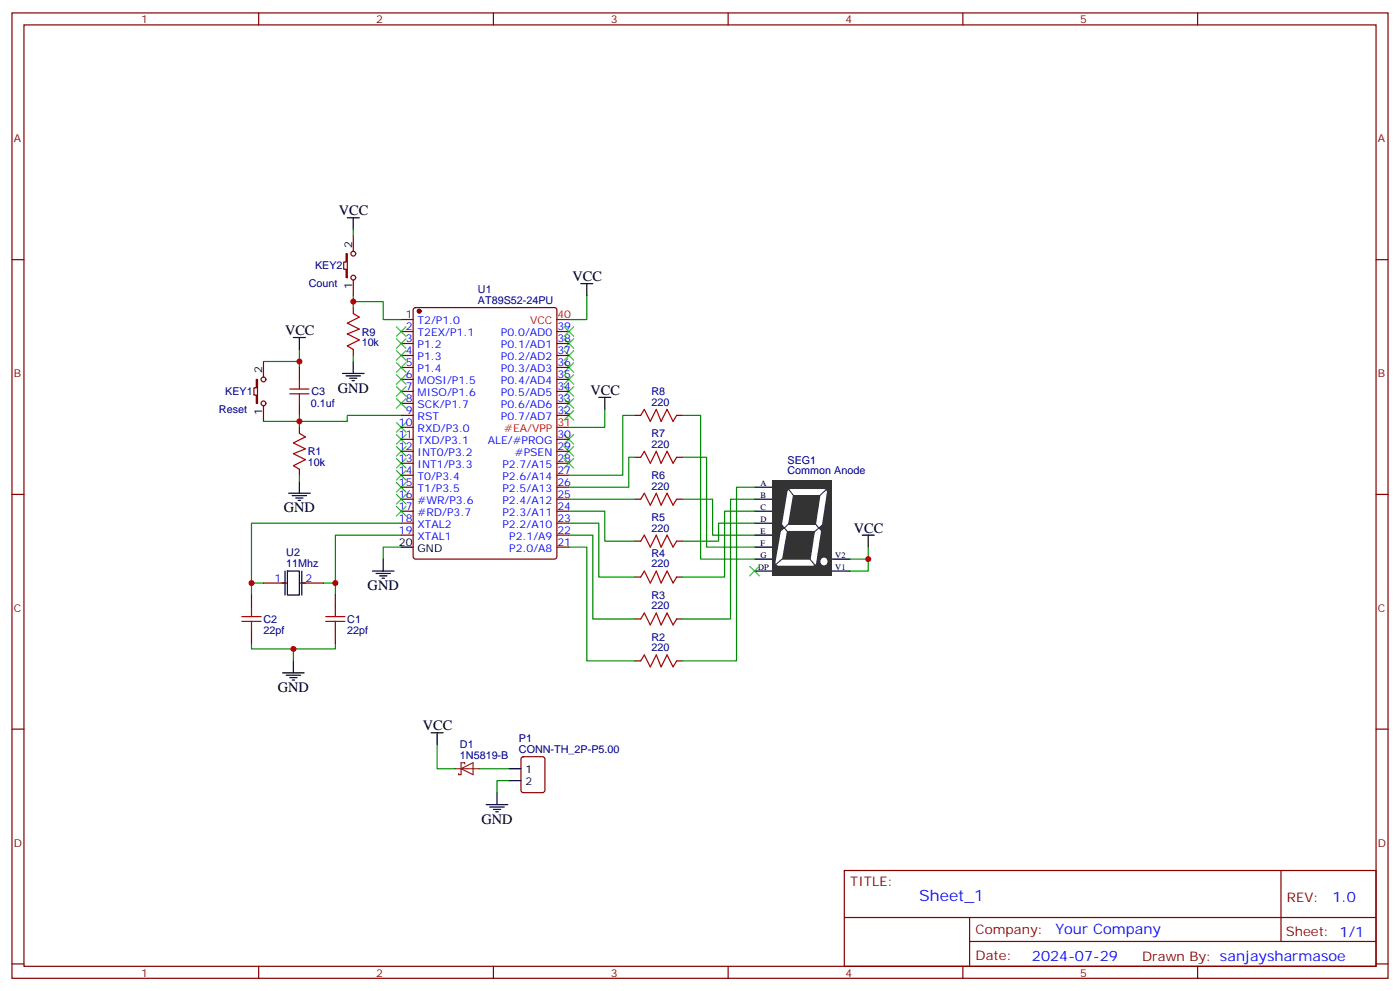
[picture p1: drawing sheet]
<svg xmlns="http://www.w3.org/2000/svg" width="412mm" height="292mm" viewBox="0 0 412 292" stroke-linecap="round" stroke-linejoin="round" font-family="sans-serif">
<g fill="none" stroke="#870000" stroke-width=".35">
<path d="M3.5 3.8h405.4v284.3h-405.4zM7.1 7.3h398.2v277.3h-398.2zM76.2 3.8v3.5M145.3 3.8v3.5M214.5 3.8v3.5M283.6 3.8v3.5M352.8 3.8v3.5M3.5 76.5h3.6M405.3 76.5h3.6M118.2 94.1h3.5M118.2 97.6h3.5M121.9 90.8l.5-.2h40.9l.7 .4v73l-.4 .6-41.2 .1-.6-.5-.1-72.9z"/>
<path d="M164 97.6h3.6M75.5 111.8h.3v7h-.3v-2.5h-.7v-2.1h.7zM77.6 106.5v4.6M77.6 119.5v4.6M88.2 108.2v3.6M88.2 118.8v3.5M118.2 101.2h3.5M118.2 104.7h3.5M118.2 108.2h3.5M118.2 111.8h3.5M118.2 115.3h3.5M118.2 118.8h3.5"/>
<path d="M164 101.2h3.6M164 104.7h3.6M164 108.2h3.6M164 111.8h3.6M164 115.3h3.6M164 118.8h3.6M88.2 125.9v1.7M88.2 138.2v1.8M118.2 122.3h3.5M118.2 125.9h3.5M118.2 129.4h3.5M118.2 132.9h3.5"/>
<path d="M118.2 136.5h3.5M118.2 140h3.5M164 122.3h3.6M164 129.4h3.6M164 132.9h3.6M164 136.5h3.6M164 140h3.6M3.5 145.6h3.6M118.2 143.5h3.5M118.2 147h3.5M118.2 150.6h3.5M118.2 154.1h3.5"/>
<path d="M118.2 157.6h3.5M164 143.5h3.6M164 147h3.6M164 150.6h3.6M164 154.1h3.6M164 157.6h3.6M405.3 145.6h3.6M74.1 175.3v3.5M77.6 171.7h7.1M88.2 171.7h7M98.8 175.3v3.5M164 161.1h3.6"/>
<path d="M74.1 185.8v3.6M98.8 185.8v3.6M3.5 214.8h3.6M405.3 214.8h3.6M248.7 256.4h156.6v28.2h-156.6zM377.3 256.4v20.9M248.7 270.2h156.5M285.6 277.3h119.6M285.6 270.2v14.2M3.5 283.9h3.6M76.2 284.6v3.5M145.3 284.6v3.5"/>
<path d="M214.5 284.6v3.5M283.6 284.6v3.5M352.8 284.6v3.5M405.3 283.9h3.6"/>
<circle cx="77.6" cy="118.8" r=".71"/>
<circle cx="77.6" cy="111.8" r=".71"/>
</g>
<g fill="none" stroke="#3c3" stroke-width=".35">
<path d="M166.2 99.8l2.8 2.8M169 99.8l-2.8 2.8M166.2 117.4l2.8 2.8M166.2 113.9l2.8 2.8M166.2 110.3l2.8 2.9M166.2 106.8l2.8 2.8M166.2 103.3l2.8 2.8M169 117.4l-2.8 2.8M169 113.9l-2.8 2.8M169 110.3l-2.8 2.9M169 106.8l-2.8 2.8M169 103.3l-2.8 2.8"/>
<path d="M116.8 138.6l2.8 2.8M116.8 135l2.8 2.9M116.8 131.5l2.8 2.8M116.8 128l2.8 2.8M116.8 124.5l2.8 2.8M119.6 138.6l-2.8 2.8M119.6 135l-2.8 2.9M119.6 131.5l-2.8 2.8M119.6 128l-2.8 2.8M119.6 124.5l-2.8 2.8M166.2 131.5l2.8 2.8M166.2 128l2.8 2.8"/>
<path d="M166.2 120.9l2.8 2.9M169 131.5l-2.8 2.8M169 128l-2.8 2.8M169 120.9l-2.8 2.9M116.8 142.1l2.8 2.8M119.6 142.1l-2.8 2.8"/>
</g>
<g fill="none" stroke="#008700" stroke-width=".35">
<path d="M172.9 87.1v7h-5.3M88.2 102.9v3.6h-10.6M88.2 106.5v1.7M88.2 122.3v1.8h-10.6M88.2 140v1.7M118.2 122.3h-15.9v1.8h-14.1v1.8M118.2 154.1h-44.1v17.6M118.2 157.6h-19.4v14.1M77.6 171.7h-3.5v3.6M95.2 171.7h3.6v3.6M118.2 161.1h-5.3v3.6M74.1 189.4v1.7h24.7v-1.7"/>
<path d="M86.4 191.1v3.6"/>
</g>
<g fill="none" stroke="#000" stroke-width=".35">
<path d="M86.4 99.4h3.6M88.2 99.4v3.5M171.1 83.5h3.5M172.9 83.5v3.6M176.4 117.1h3.5M178.2 117.1v3.5M85 145.3h6.4M86.1 146h4.2M87.1 146.7h2.2M87.8 147.4h.7M88.2 141.7v3.6M222.2 157.6h5.3"/>
<path d="M222.2 154.1h5.3M222.2 150.6h5.3M222.2 147h5.3M222.2 143.5h5.3M83.1 171.7h.8M84 168.2v7.1M84.7 168.2h3.5v7.1h-3.5zM88.9 168.2v7.1M89.2 171.7h.7M109.7 168.2h6.4M110.8 168.9h4.2M111.8 169.6h2.1"/>
<path d="M112.5 170.3h.7M112.9 164.7v3.5M118.2 161.1h3.5M222.2 168.2h5.3M222.2 161.1h5.3M222.2 164.7h5.3M245.2 168.2h5.3M245.2 164.7h5.3M83.3 198.2h6.3M84.3 198.9h4.2M85.4 199.6h2.1M86.4 194.7v3.5"/>
<path d="M86.1 200.3h.7"/>
</g>
<g fill="none" stroke="#a10000" stroke-width=".35">
<path d="M85.4 116h5.6M85.4 114.6h5.6M88.2 111.8v2.8M88.2 116v2.8M88.2 127.6l1.8 1.1-3.6 1.8 3.6 1.7-3.6 1.4 3.6 1.8-3.6 1.8 1.8 1M74.1 178.8v2.8M98.8 178.8v2.8M71.3 183h5.6M71.3 181.6h5.6M74.1 183v2.8M96 183h5.6M96 181.6h5.6"/>
<path d="M98.8 183v2.8"/>
</g>
<circle cx="123.5" cy="91.7" r=".53" fill="#870000" stroke="#870000" stroke-width=".35"/>
<path d="M164 94.1h3.6M164 125.9h3.6" fill="none" stroke="#f00" stroke-width=".35"/>
<path d="M227.5 141.4h17.7v28.2h-17.7z" fill="#333"/>
<path d="M231.1 155.5l-1.8 10.2h10.2l3.2-20.8h-9.9l-1.7 10.6h9.8" fill="none" stroke="#fff" stroke-width="1.8"/>
<path d="M232.1 143.9l9.1 11.7-13.3 11.2M243.8 143.9l-12.8 11.6 9.6 11.6" fill="none" stroke="#333" stroke-width=".32"/>
<path d="M230 154l1.2 1.5-1.6 1.4zM241.1 155.5l1.1 1.3 .4-2.7z" fill="#333"/>
<circle cx="242.6" cy="165.4" r="1.11" fill="#fff"/>
<path d="M104.1 92.4l1.7 1-3.5 1.8 3.5 1.7-3.5 1.5 3.5 1.7-3.5 1.8 1.8 1M188.7 134.7l1.1-1.8 1.8 3.6 1.7-3.6 1.4 3.6 1.8-3.6 1.8 3.6 1-1.8M188.7 122.3l1.1-1.7 1.8 3.5 1.7-3.5 1.4 3.5 1.8-3.5 1.8 3.5 1-1.8M188.7 159.4l1.1-1.8 1.8 3.5 1.7-3.5 1.4 3.5 1.8-3.5 1.8 3.5 1-1.7M188.7 147l1.1-1.7 1.8 3.5 1.7-3.5 1.4 3.5 1.8-3.5 1.8 3.5 1-1.8M188.7 170l1.1-1.8 1.8 3.5 1.7-3.5 1.4 3.5 1.8-3.5 1.8 3.5 1-1.7M188.7 194.7l1.1-1.8 1.8 3.5 1.7-3.5 1.4 3.5 1.8-3.5 1.8 3.5 1-1.7M188.7 182.3l1.1-1.7 1.8 3.5 1.7-3.5 1.4 3.5 1.8-3.5 1.8 3.5 1-1.8" fill="none" stroke="#a10000" stroke-width=".35"/>
<g fill="none" stroke="#870000" stroke-width=".35">
<path d="M102 74.7h.3v7.1h-.3v-2.5h-.8v-2.1h.8zM104.1 69.4v4.6M104.1 82.5v4.6M104.1 90.6v1.8M104.1 102.9v1.8M187 134.7h1.7M187 122.3h1.7M199.3 134.7h1.8M199.3 122.3h1.8M187 159.4h1.7M187 147h1.7M199.3 159.4h1.8"/>
<path d="M199.3 147h1.8M187 170h1.7M199.3 170h1.8M187 194.7h1.7M187 182.3h1.7M199.3 194.7h1.8M199.3 182.3h1.8M153.7 223.1l.5-.2h5.6l.7 .4v9.5l-.4 .6-5.9 .1-.7-.5v-9.4z"/>
<circle cx="104.1" cy="74.7" r=".71"/>
<circle cx="104.1" cy="81.8" r=".71"/>
</g>
<g fill="none" stroke="#008700" stroke-width=".35">
<path d="M104.1 67.7v1.7M104.1 88.8h8.8v5.3h5.3M104.1 87.1v3.5M104.1 104.7v1.8M178.2 120.6v5.3h-10.6M187 134.7h-1.8v8.8h-17.6M187 122.3h-3.6v17.7h-15.8M201.1 134.7h7v26.4h14.1M201.1 122.3h5.3v42.4h15.8M167.6 157.6h7v24.7h12.4M167.6 154.1h8.8v15.9h10.6M167.6 150.6h10.6v8.8h8.8"/>
<path d="M167.6 147h19.4M201.1 147h8.8v10.6h12.3M222.2 143.5h-5.2v51.2h-15.9M222.2 147h-7v35.3h-14.1M222.2 150.6h-8.8v19.4h-12.3M222.2 154.1h-10.5v5.3h-10.6M167.6 161.1h5.3v33.6h14.1M250.5 164.7h5.3M255.8 161.1v7.1h-5.3M128.8 219.4v7h5.3M141.1 226.4h8.8M149.9 229.9h-3.5v3.6"/>
</g>
<g fill="none" stroke="#000" stroke-width=".35">
<path d="M102.3 64.1h3.5M104.1 64.1v3.6M100.9 110h6.3M102 110.7h4.2M103 111.4h2.1M103.7 112.1h.7M104.1 106.5v3.5M254 157.6h3.5M255.8 157.6v3.5M127 215.8h3.5M128.8 215.8v3.6M143.2 237h6.4"/>
<path d="M144.3 237.7h4.2M145.3 238.4h2.2M146 239.1h.8M146.4 233.5v3.5M149.9 226.4h3.6M149.9 229.9h3.6"/>
</g>
<g fill="none" stroke="#3c3" stroke-width=".35">
<path d="M116.8 96.2l2.8 2.9M116.8 99.8l2.8 2.8M119.6 96.2l-2.8 2.9M119.6 99.8l-2.8 2.8M166.2 96.2l2.8 2.9M169 96.2l-2.8 2.9M116.8 103.3l2.8 2.8M116.8 106.8l2.8 2.8M116.8 110.3l2.8 2.9M116.8 113.9l2.8 2.8M116.8 117.4l2.8 2.8M119.6 103.3l-2.8 2.8"/>
<path d="M119.6 106.8l-2.8 2.8M119.6 110.3l-2.8 2.9M119.6 113.9l-2.8 2.8M119.6 117.4l-2.8 2.8M166.2 135l2.8 2.9M169 135l-2.8 2.9M116.8 145.6l2.8 2.8M116.8 149.2l2.8 2.8M119.6 145.6l-2.8 2.8M119.6 149.2l-2.8 2.8M220.8 166.8l2.9 2.8M223.7 166.8l-2.9 2.8"/>
</g>
<path d="M134.1 226.4h7M135.8 226.4l3.5-1.8v3.6zM136.9 225v-.4h-1.1v3.6h-.7v-.4" fill="none" stroke="#8c2424" stroke-width=".35"/>
<g fill="#c00">
<circle cx="86.4" cy="191.1" r=".88"/>
<circle cx="74.1" cy="171.7" r=".88"/>
<circle cx="98.8" cy="171.7" r=".88"/>
<circle cx="88.2" cy="124.1" r=".88"/>
<circle cx="88.2" cy="106.5" r=".88"/>
<circle cx="255.8" cy="164.7" r=".88"/>
<circle cx="104.1" cy="88.8" r=".88"/>
</g>
<text font-size="4.6" fill="#00f" x="270.8" y="265.4">Sheet_1</text>
<g font-size="4.2">
<text x="99.8" y="63.4">VCC</text>
<text x="168.6" y="82.8">VCC</text>
<text x="84" y="98.7">VCC</text>
<text x="99.5" y="115.6">GND</text>
<text x="173.9" y="116.3">VCC</text>
<text x="83.6" y="150.9">GND</text>
<text x="251.5" y="156.9">VCC</text>
<text x="108.3" y="173.8">GND</text>
<text x="81.8" y="203.8">GND</text>
<text x="124.5" y="215.1">VCC</text>
<text x="141.8" y="242.6">GND</text>
</g>
<g font-size="4.2" fill="#00f">
<text x="392.5" y="265.7">1.0</text>
<text x="310.9" y="275.2">Your Company</text>
<text x="304" y="283">2024-07-29</text>
</g>
<g font-size="3.9" fill="#800">
<text x="250.5" y="261">TITLE:</text>
<text x="379.1" y="265.7">REV:</text>
<text x="287.4" y="275.2">Company:</text>
<text x="378.7" y="275.8">Sheet: 1/1</text>
<text x="287.4" y="282.9">Date:</text>
<text x="336.4" y="282.9">Drawn By: sanjaysharmasoe</text>
</g>
<g font-size="3.2" fill="#800">
<text x="41.6" y="6.8">1</text>
<text x="110.8" y="6.8">2</text>
<text x="179.9" y="6.8">3</text>
<text x="249.1" y="6.8">4</text>
<text x="318.2" y="6.8">5</text>
<text x="4.1" y="41.9">A</text>
<text x="405.9" y="41.9">A</text>
<text x="4.1" y="111.1">B</text>
<text x="405.9" y="111.1">B</text>
<text x="4.1" y="180.2">C</text>
<text x="405.9" y="180.2">C</text>
<text x="4.1" y="249.3">D</text>
<text x="405.9" y="249.3">D</text>
<text x="41.6" y="287.6">1</text>
<text x="110.8" y="287.6">2</text>
<text x="179.9" y="287.6">3</text>
<text x="249.1" y="287.6">4</text>
<text x="318.2" y="287.6">5</text>
</g>
<g font-size="3.2">
<text x="103.7" y="73" transform="rotate(-90 103.7 73)">2</text>
<text x="103.7" y="85.2" transform="rotate(-90 103.7 85.2)">1</text>
<text x="77.3" y="110" transform="rotate(-90 77.3 110)">2</text>
<text x="77.3" y="122.2" transform="rotate(-90 77.3 122.2)">1</text>
<text x="117.5" y="160.8">20</text>
<text x="123" y="162.6">GND</text>
<text x="154.8" y="227.8">1</text>
<text x="154.8" y="231.4">2</text>
</g>
<g font-size="3.2" fill="#000080">
<text x="92.8" y="79.4">KEY2</text>
<text x="90.9" y="84.7">Count</text>
<text x="140.8" y="89.5">AT89S52-24PU</text>
<text x="140.8" y="86.4">U1</text>
<text x="106.5" y="101.9">10k</text>
<text x="106.5" y="98.8">R9</text>
<text x="66.3" y="116.4">KEY1</text>
<text x="91.5" y="120">0.1uf</text>
<text x="91.7" y="116.5">C3</text>
<text x="191.9" y="119.5">220</text>
<text x="191.9" y="116.4">R8</text>
<text x="64.5" y="121.7">Reset</text>
<text x="191.9" y="131.9">220</text>
<text x="191.9" y="128.7">R7</text>
<text x="90.7" y="137.2">10k</text>
<text x="90.7" y="134.1">R1</text>
<text x="232" y="136.6">SEG1</text>
<text x="191.9" y="141.1">R6</text>
<text x="232" y="139.7">Common Anode</text>
<text x="191.9" y="144.2">220</text>
<text x="191.9" y="153.4">R5</text>
<text x="191.9" y="156.6">220</text>
<text x="84.3" y="167">11Mhz</text>
<text x="84.3" y="163.8">U2</text>
<text x="191.9" y="167.1">220</text>
<text x="191.9" y="164">R4</text>
<text x="191.9" y="179.5">220</text>
<text x="191.9" y="176.4">R3</text>
<text x="77.6" y="183.5">C2</text>
<text x="102.3" y="183.5">C1</text>
<text x="77.6" y="186.6">22pf</text>
<text x="102.3" y="186.6">22pf</text>
<text x="191.9" y="191.8">220</text>
<text x="191.9" y="188.7">R2</text>
<text x="135.5" y="220.4">D1</text>
<text x="152.9" y="221.8">CONN-TH_2P-P5.00</text>
<text x="152.9" y="218.6">P1</text>
<text x="135.5" y="223.6">1N5819-B</text>
</g>
<g font-size="3.2" fill="#00f">
<text x="119.5" y="93.8">1</text>
<text x="123" y="95.5">T2/P1.0</text>
<text x="119.5" y="97.3">2</text>
<text x="119.5" y="100.8">3</text>
<text x="123" y="99.1">T2EX/P1.1</text>
<text x="147.6" y="99.1">P0.0/AD0</text>
<text x="164.2" y="100.8">38</text>
<text x="164.2" y="97.3">39</text>
<text x="119.5" y="104.4">4</text>
<text x="119.5" y="107.9">5</text>
<text x="123" y="102.6">P1.2</text>
<text x="123" y="106.1">P1.3</text>
<text x="147.6" y="106.1">P0.2/AD2</text>
<text x="147.6" y="102.6">P0.1/AD1</text>
<text x="164.2" y="107.9">36</text>
<text x="164.2" y="104.4">37</text>
<text x="119.5" y="111.4">6</text>
<text x="123" y="109.6">P1.4</text>
<text x="123" y="113.2">MOSI/P1.5</text>
<text x="147.6" y="113.2">P0.4/AD4</text>
<text x="147.6" y="109.6">P0.3/AD3</text>
<text x="164.2" y="111.4">35</text>
<text x="119.5" y="114.9">7</text>
<text x="119.5" y="118.5">8</text>
<text x="123" y="116.7">MISO/P1.6</text>
<text x="147.6" y="116.7">P0.5/AD5</text>
<text x="164.2" y="118.5">33</text>
<text x="164.2" y="114.9">34</text>
<text x="117.5" y="125.5">10</text>
<text x="119.5" y="122">9</text>
<text x="123" y="120.2">SCK/P1.7</text>
<text x="123" y="123.8">RST</text>
<text x="147.6" y="123.8">P0.7/AD7</text>
<text x="147.6" y="120.2">P0.6/AD6</text>
<text x="164.2" y="122">32</text>
<text x="117.5" y="129">11</text>
<text x="123" y="127.3">RXD/P3.0</text>
<text x="123" y="130.8">TXD/P3.1</text>
<text x="143.7" y="130.8">ALE/#PROG</text>
<text x="164.2" y="129">30</text>
<text x="117.5" y="132.6">12</text>
<text x="117.5" y="136.1">13</text>
<text x="123" y="134.3">INT0/P3.2</text>
<text x="123" y="137.9">INT1/P3.3</text>
<text x="148" y="137.9">P2.7/A15</text>
<text x="151.7" y="134.3">#PSEN</text>
<text x="164.2" y="136.1">28</text>
<text x="164.2" y="132.6">29</text>
<text x="117.5" y="139.6">14</text>
<text x="117.5" y="143.2">15</text>
<text x="123" y="141.4">T0/P3.4</text>
<text x="148" y="141.4">P2.6/A14</text>
<text x="164.2" y="143.2">26</text>
<text x="164.2" y="139.6">27</text>
<text x="117.5" y="146.7">16</text>
<text x="123" y="144.9">T1/P3.5</text>
<text x="123" y="148.4">#WR/P3.6</text>
<text x="148" y="148.4">P2.4/A12</text>
<text x="148" y="144.9">P2.5/A13</text>
<text x="164.2" y="146.7">25</text>
<text x="117.5" y="150.2">17</text>
<text x="117.5" y="153.7">18</text>
<text x="123" y="152">#RD/P3.7</text>
<text x="123" y="155.5">XTAL2</text>
<text x="148" y="155.5">P2.2/A10</text>
<text x="148" y="152">P2.3/A11</text>
<text x="164.2" y="153.7">23</text>
<text x="164.2" y="150.2">24</text>
<text x="117.5" y="157.3">19</text>
<text x="123" y="159">XTAL1</text>
<text x="150" y="159">P2.1/A9</text>
<text x="164.2" y="160.8">21</text>
<text x="164.2" y="157.3">22</text>
<text x="150" y="162.6">P2.0/A8</text>
<text x="80.9" y="171.4">1</text>
<text x="90" y="171.4">2</text>
</g>
<g font-size="3.2" fill="#f00">
<text x="156.1" y="95.5">VCC</text>
<text x="164.2" y="93.8">40</text>
<text x="164.2" y="125.5">31</text>
<text x="148.5" y="127.3">#EA/VPP</text>
</g>
<g font-size="2.5">
<text x="224" y="143.2">A</text>
<text x="224" y="146.7">B</text>
<text x="224" y="153.7">D</text>
<text x="224" y="150.2">C</text>
<text x="224" y="160.8">F</text>
<text x="224" y="157.3">E</text>
<text x="223.3" y="167.9">DP</text>
<text x="224" y="164.3">G</text>
<text x="246" y="164.3">V2</text>
<text x="246" y="167.9">V1</text>
</g>
</svg>
